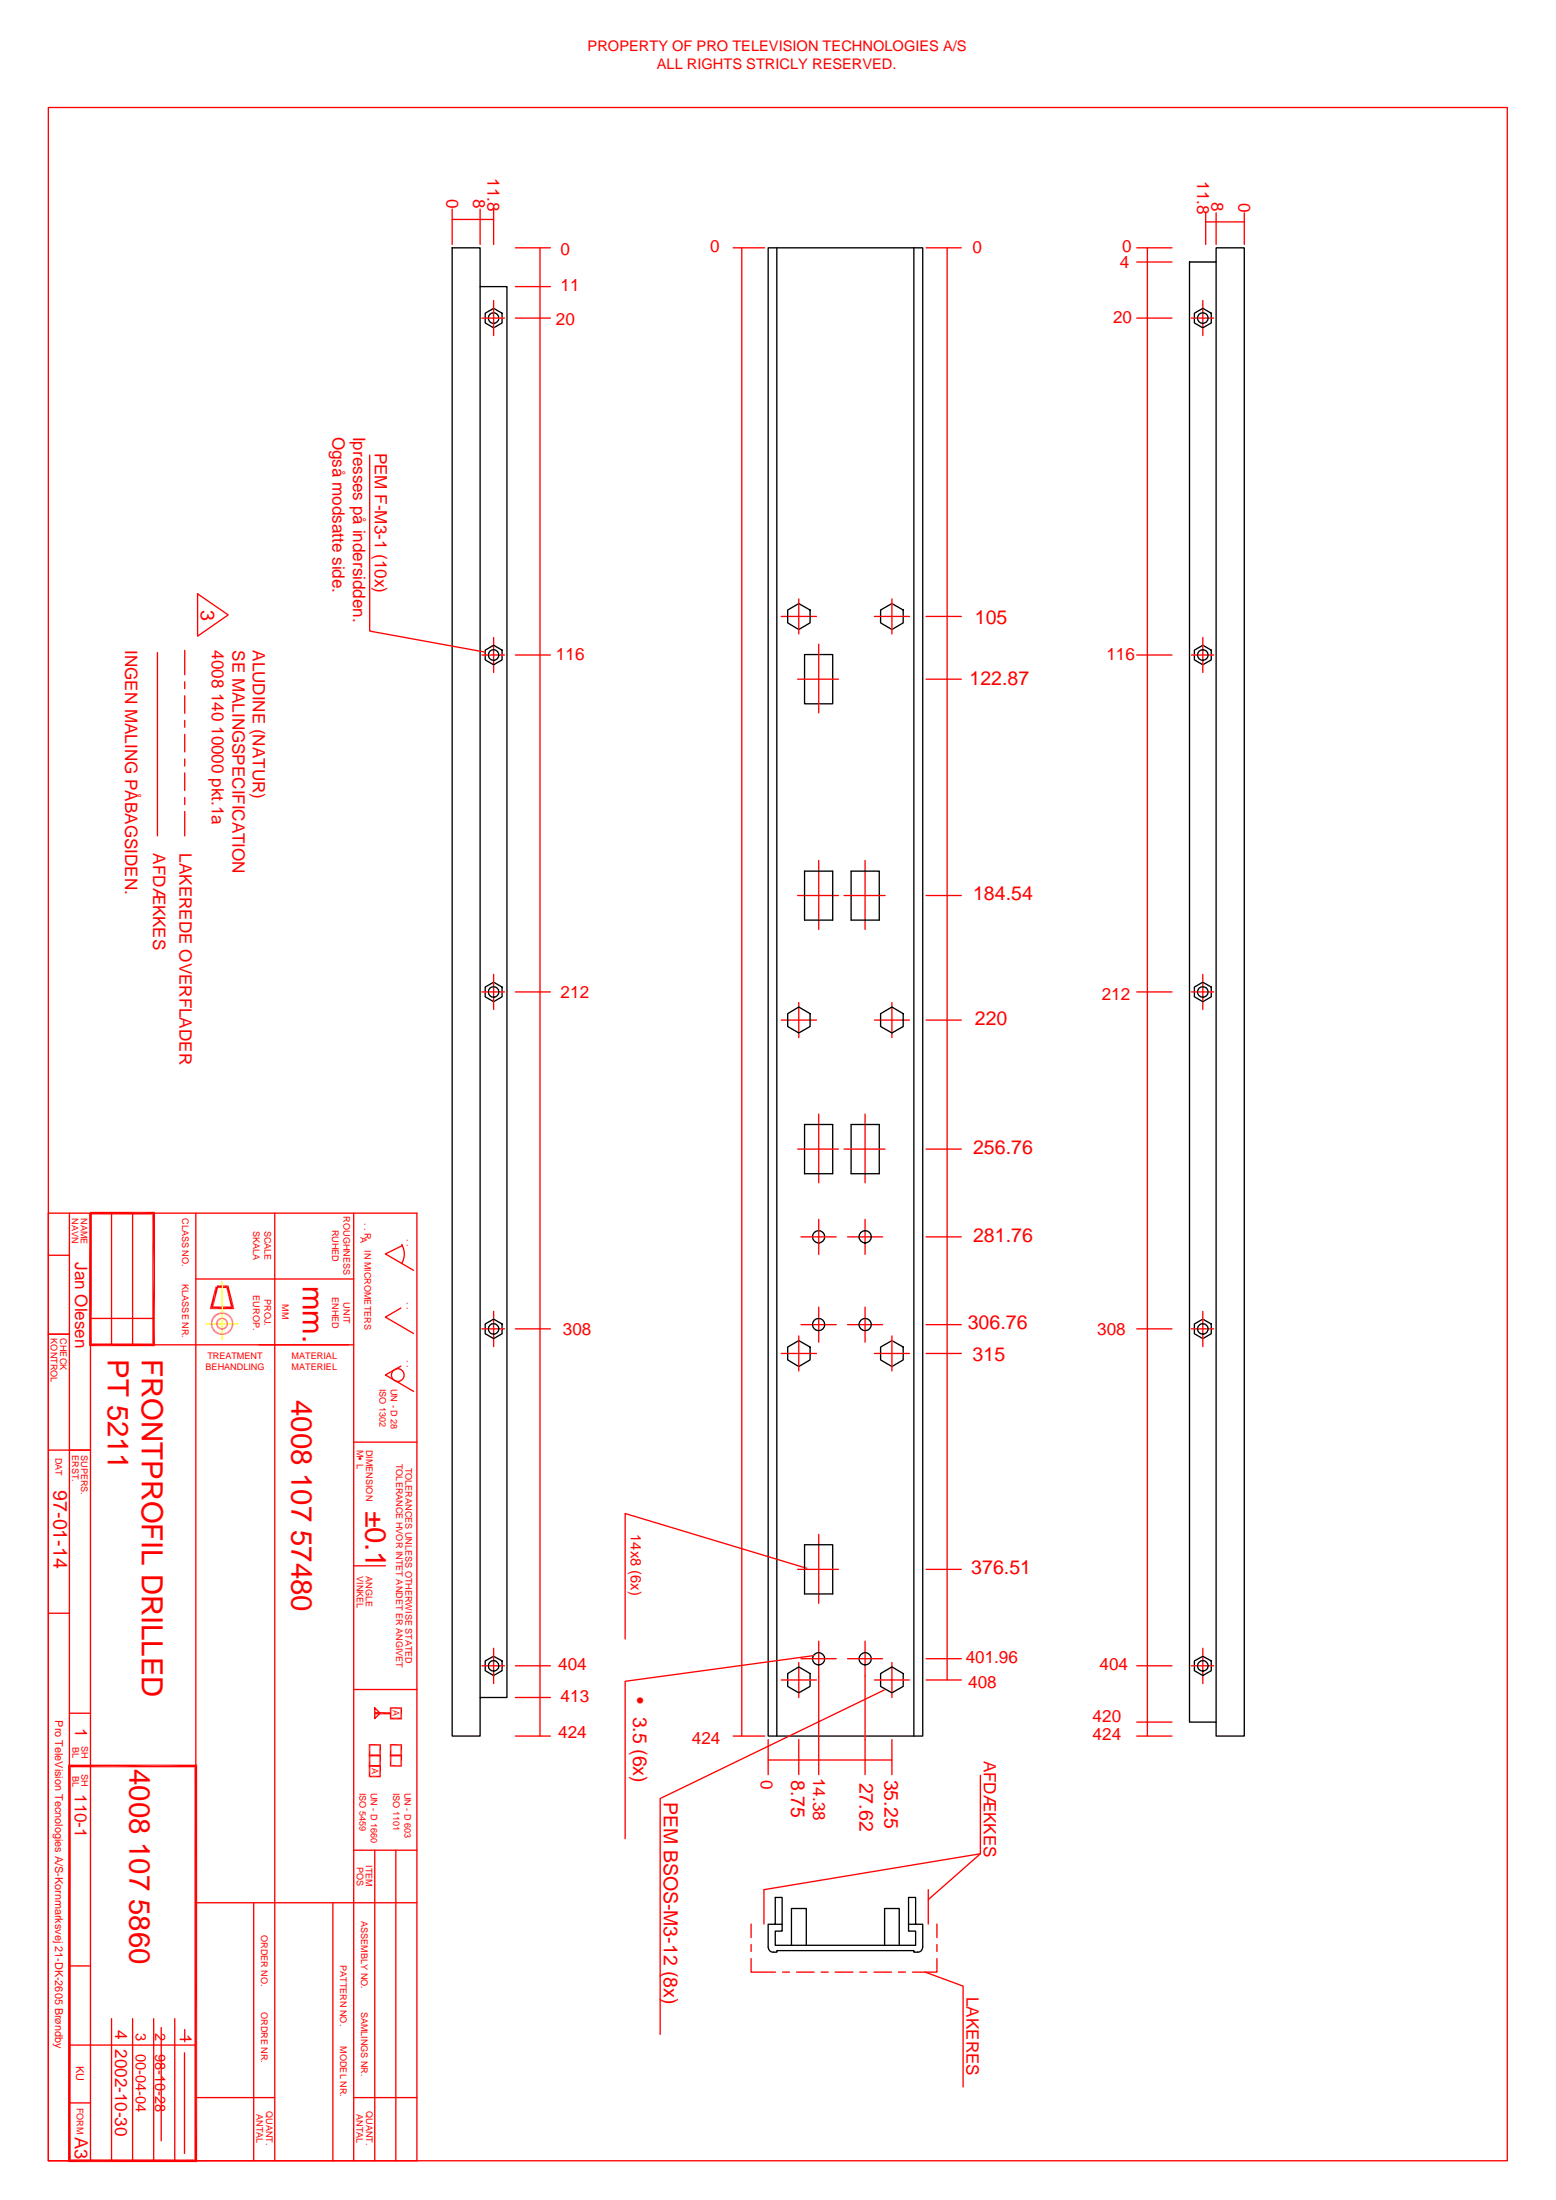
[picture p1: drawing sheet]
<svg xmlns="http://www.w3.org/2000/svg" width="297mm" height="420mm" viewBox="0 0 297 420" stroke-linecap="round" stroke-linejoin="round" font-family="sans-serif">
<g fill="none" stroke="#f00" stroke-width=".25">
<path d="M9.2 231.7v181M37.4 231.7v181M67.5 231.7v181M76.7 237.7a3.7 3.7 0 0 1 0 3.6M76.8 237.9l-3.2 1.6 5.4 3.1M9.2 254.8h4.1M17.3 256.8h50.2M17.3 251.8h12M76.5 249.8l-2.9 1.7 5.4 3.2M13.3 276.9h4M74.9 263.2a1.22 1.22 0 0 1 1-1.8 1.22 1.22 0 0 1 1.1 1.7 1.22 1.22 0 0 1-2 .3M76.5 260.9l-2.9 1.7 5.4 3.1"/>
<path d="M67.5 299h6.1M13.3 390.6h24.1"/>
</g>
<path d="M74.4 328.2h2.4" fill="none" stroke="#f00" stroke-width=".34"/>
<path d="M74.6 326.1v2.3" fill="none" stroke="#f00" stroke-width=".3"/>
<path d="M74.4 326.1l.3 .2v1.7z" fill="#f00"/>
<path d="M74.4 326.2h2.4M74.4 335.3h2.4M74.4 333.2h2.4M74.4 337.2h2.4M74.6 333.1v2.3M76.6 326.1v2.3M76.6 333.1v2.3" fill="none" stroke="#f00" stroke-width=".3"/>
<path d="M76.5 335.4l.3 2-.3-.3z" fill="#f00"/>
<path d="M74.4 335.3h2.4M76.6 335.1v2.3" fill="none" stroke="#f00" stroke-width=".3"/>
<path d="M74.4 335.1l.3 .3v1.7z" fill="#f00"/>
<path d="M70.4 337.2h2.3M74.6 335.1v2.3" fill="none" stroke="#f00" stroke-width=".3"/>
<path d="M72.4 335.4l.3 2-.3-.3z" fill="#f00"/>
<path d="M70.4 335.3h2.3M72.6 335.1v2.3" fill="none" stroke="#f00" stroke-width=".3"/>
<path d="M70.4 335.1l.3 .3v1.7z" fill="#f00"/>
<path d="M70.4 335.3h2.3M70.4 333.2h2.3M70.4 339.3h2.3M70.4 337.2h2.3M70.5 333.1v6.3M72.6 333.1v2.3M72.6 337.1v2.3" fill="none" stroke="#f00" stroke-width=".3"/>
<path d="M71.5 327.2h3.1" fill="none" stroke="#f00" stroke-width=".42"/>
<g fill="none" stroke="#f00" stroke-width=".25">
<path d="M9.2 231.7h70.4v181h-70.4M21.3 231.7v25.1M25.3 231.7v25.1M37.4 244.3h30.1M67.5 275.4h12.1M67.5 322.7h12.1M71.5 326.2l1.1 1-1.1 1zM67.5 353.4h12.1M71.5 353.4v59.3M75.6 353.4v59.3M37.4 363.4h42.2M48.4 363.4v49.3"/>
<path d="M63.5 363.5v49.2M37.4 400.6h15.1M67.5 400.6h12.1"/>
</g>
<g fill="#f00">
<path d="M17 231.7h.5v24.9z"/>
<path d="M17 231.7l.5 24.9-.5 .5z"/>
<path d="M17.5 256.6h11.6l-12.1 .5z"/>
<path d="M17 257.1l12.1-.5 .5 .5z"/>
<path d="M29.1 231.9l.5 25.2-.5-.5z"/>
<path d="M29.6 231.4v25.7l-.5-25.2z"/>
<path d="M17.3 231.9l12.3-.5-.5 .5z"/>
<path d="M17.3 231.4h12.3l-12.3 .5z"/>
<path d="M41.1 245.7l.6 .1-1 3.7z"/>
<path d="M41.1 245.7l-.4 3.8-.7 .5z"/>
<path d="M40 250l.7-.5h3.4z"/>
<path d="M40 250l4.1-.5 .6 .5z"/>
<path d="M43.2 246l1.5 4-.6-.5z"/>
<path d="M43.6 245.5l1.1 4.5-1.5-4z"/>
<path d="M41.4 246l2.2-.5-.4 .5z"/>
<path d="M41.4 245.5h2.2l-2.2 .5z"/>
</g>
<g fill="none" stroke="#ff0" stroke-width=".25">
<path d="M39.4 252.8h.7M40.3 252.8h.2M40.6 252.8h.9M41.7 252.8h.1M42 252.8h.8M42.4 255.2v.6M42.4 244.8v.5M42.4 245.5v.2M42.4 245.8v.9M42.4 246.8v.2M42.4 247.2v.8M42.4 248.2v.2"/>
<path d="M42.4 248.5v.8M42.4 249.5v.2M42.4 249.9v.8M42.4 250.9v.1M42.4 251.2v.9M42.4 252.2v.2M42.4 252.6v.8M42.4 253.5v.2M42.4 253.9v.8M42.4 254.9v.2M43 252.8h.1M43.3 252.8h.9"/>
<path d="M44.3 252.8h.2M44.7 252.8h.7"/>
</g>
<path d="M13.3 231.7v181M9.2 276.9h8.1M9.2 308.1h4.1M13.3 337.3h4" fill="none" stroke="#f00" stroke-width=".25"/>
<g fill="#dd6e6e">
<path d="M42.4 254.7l.6 .2-.6 .1z"/>
<path d="M42.4 254.7l.5-.1 .1 .3z"/>
<path d="M42.9 254.6l.6 .1-.5 .2z"/>
<path d="M42.9 254.6l.4-.2 .2 .3z"/>
<path d="M43.3 254.4l.6-.1-.4 .4z"/>
<path d="M43.3 254.4l.4-.3 .2 .2z"/>
<path d="M43.7 254.1l.6-.2-.4 .4z"/>
<path d="M44 253.7l.3 .2-.6 .2z"/>
<path d="M44 253.7l.5-.3-.2 .5z"/>
<path d="M44.2 253.3l.3 .1-.5 .3z"/>
<path d="M44.6 252.8l-.1 .6-.3-.1z"/>
<path d="M44.3 252.8h.3l-.4 .5z"/>
<path d="M44.5 252.2l.1 .6h-.3z"/>
<path d="M44.2 252.3l.3-.1-.2 .6z"/>
<path d="M44.3 251.7l.2 .5-.3 .1z"/>
<path d="M44 251.9l.3-.2-.1 .6z"/>
<path d="M43.9 251.2l.4 .5-.3 .2z"/>
<path d="M43.9 251.2l.1 .7-.3-.4z"/>
<path d="M43.5 250.9l.4 .3-.2 .3z"/>
<path d="M43.5 250.9l.2 .6-.4-.3z"/>
<path d="M43 250.7l.5 .2-.2 .3z"/>
<path d="M43 250.7l.3 .5-.4-.2z"/>
<path d="M42.4 250.7h.6l-.1 .3z"/>
<path d="M42.4 250.7l.5 .3h-.5z"/>
<path d="M41.8 250.7h.6v.3z"/>
<path d="M41.8 250.7l.6 .3h-.5z"/>
<path d="M41.3 250.9l.5-.2 .1 .3z"/>
<path d="M41.3 250.9l.6 .1-.4 .2z"/>
<path d="M40.9 251.2l.4-.3 .2 .3z"/>
<path d="M40.9 251.2h.6l-.4 .3z"/>
<path d="M40.9 251.2l.2 .3-.6 .2z"/>
<path d="M40.5 251.7l.6-.2-.3 .4z"/>
<path d="M40.5 251.7l.3 .2-.5 .3z"/>
<path d="M40.3 252.2l.5-.3-.2 .4z"/>
<path d="M40.3 252.2l.3 .1-.3 .5z"/>
<path d="M40.6 252.3v.5h-.3z"/>
<path d="M40.3 252.8h.3l-.3 .6z"/>
<path d="M40.6 252.8v.5l-.3 .1z"/>
<path d="M40.3 253.4l.3-.1-.1 .6z"/>
<path d="M40.6 253.3l.2 .4-.3 .2z"/>
<path d="M40.5 253.9l.3-.2 .1 .6z"/>
<path d="M40.8 253.7l.3 .4-.2 .2z"/>
<path d="M40.9 254.3l.2-.2 .2 .6z"/>
<path d="M41.1 254.1l.4 .3-.2 .3z"/>
<path d="M41.5 254.4l.3 .5-.5-.2z"/>
<path d="M41.5 254.4l.4 .2-.1 .3z"/>
<path d="M41.9 254.6l.5 .4-.6-.1z"/>
<path d="M41.9 254.6l.5 .1v.3z"/>
<path d="M42.4 253.7l.4 .2-.4 .1z"/>
<path d="M42.4 253.7l.3-.1 .1 .3z"/>
<path d="M42.7 253.6h.5l-.4 .3z"/>
<path d="M42.7 253.6l.3-.2 .2 .2z"/>
<path d="M43 253.4l.5-.2-.3 .4z"/>
<path d="M43.2 253.1l.3 .1-.5 .2z"/>
<path d="M43.2 253.1l.4-.3-.1 .4z"/>
<path d="M43.3 252.8h.3l-.4 .3z"/>
<path d="M43.5 252.3l.1 .5h-.3z"/>
<path d="M43.2 252.5l.3-.2-.2 .5z"/>
<path d="M43.2 252l.3 .3-.3 .2z"/>
<path d="M43.2 252v.5l-.2-.3z"/>
<path d="M42.8 251.7l.4 .3-.2 .2z"/>
<path d="M42.8 251.7l.2 .5-.3-.2z"/>
<path d="M42.4 251.6l.4 .1-.1 .3z"/>
<path d="M42.4 251.6l.3 .4-.3-.1z"/>
<path d="M42 251.7l.4-.1v.3z"/>
<path d="M42 251.7l.4 .2-.3 .1z"/>
<path d="M41.6 252l.4-.3 .1 .3z"/>
<path d="M41.6 252h.5l-.3 .2z"/>
<path d="M41.6 252l.2 .2-.5 .1z"/>
<path d="M41.3 252.3l.5-.1-.2 .3z"/>
<path d="M41.3 252.3l.3 .2-.4 .3z"/>
<path d="M41.2 252.8l.4-.3-.1 .3z"/>
<path d="M41.2 252.8h.3l-.2 .4z"/>
<path d="M41.5 252.8l.1 .3-.3 .1z"/>
<path d="M41.3 253.2l.3-.1v.5z"/>
<path d="M41.6 253.1l.2 .3-.2 .2z"/>
<path d="M41.6 253.6l.2-.2 .2 .5z"/>
<path d="M41.8 253.4l.3 .2-.1 .3z"/>
<path d="M42.1 253.6l.3 .4-.4-.1z"/>
<path d="M42.1 253.6l.3 .1v.3z"/>
</g>
<path d="M9.2 239.7h4.1M9.2 254.8h4.1M13.3 327.2h4M13.3 375.5h4M21.3 385.5v27.2M25.3 385.5v27.2M29.3 385.5v27.2M33.4 385.5v27.2M13.3 401.6h4" fill="none" stroke="#f00" stroke-width=".25"/>
<g fill="#f00">
<path d="M13.5 412.4h23.6l-24.1 .5z"/>
<path d="M13 412.9l24.1-.5 .5 .5z"/>
<path d="M37.1 337.5l.5 75.4-.5-.5z"/>
<path d="M37.1 337.5l.5-.5v75.9z"/>
<path d="M13.5 337.5l24.1-.5-.5 .5z"/>
<path d="M13 337h24.6l-24.1 .5z"/>
<path d="M13 337l.5 .5v74.9z"/>
<path d="M13 337l.5 75.4-.5 .5z"/>
</g>
<g fill="none" stroke="#f00" stroke-width=".25">
<path d="M9.2 20.5h278.5v392.2h-278.5zM86.3 39.9v6.8M91.7 39.9v6.8M94.2 39.9v6.8M86.3 41.9h7.9M94.2 57.4v6.7M98.4 47.3h6.7M98.4 54.7h6.7M103.1 47.3v284.3M140 47.3h6M141.6 47.3v284.3M176.8 47.3h6.7"/>
<path d="M180.8 47.3v273.5M217 47.3h6.7M217 50h6.7M219 47.3v284.3M229.6 57.4v6.7M230.2 40.6v6.1M230.2 42.4h7.3M232.2 40.6v6.1M237.5 40.6v6.1M92 60.7h4.3M98.4 60.7h6.7M217 60.7h6.7"/>
<path d="M227.4 60.7h4.3M70.6 86.9v33.6l22 4M37.7 113.4l5.9 4-5.9 4.1zM149.1 117.7h6.8M152.5 114.4v6.7M166.9 117.7h6.7M170.3 114.4v6.7M176.8 117.7h6.7M30.1 124.6v35M35.3 124.2v4.7M35.3 130.2v1.3M35.3 132.9v3.3"/>
<path d="M35.3 137.6v1.3M92 125.1h4.3M94.2 121.8v6.6M98.4 125.1h6.7M152.3 129.7h7.8M156.3 123v13.1M176.8 129.7h6.7M217 125.1h6.7M227.4 125.1h4.3M229.6 121.8v6.6M35.3 140.3v3.3M35.3 144.9v1.4"/>
<path d="M35.3 147.6v3.4M35.3 152.3v1.4M35.3 155v4.6M152.3 171h7.8M156.3 164.3v13.2M161.1 171h7.9M165.1 164.3v13.2M176.8 171h6.7M92 189.4h4.3M94.2 186.1v6.7M98.4 189.4h6.7M149.1 194.8h6.8"/>
<path d="M152.5 191.5v6.7M166.9 194.8h6.7M170.3 191.5v6.7M176.8 194.8h6.7M217 189.4h6.7M227.4 189.4h4.3M229.6 186.1v6.7M152.3 219.5h7.8M156.3 212.8v13.1M161.1 219.5h7.9M165.1 212.8v13.1M176.8 219.5h6.7"/>
<path d="M17.3 231.7v181M52.5 231.7v181M152.9 236.2h6.7M156.3 232.9v6.7M161.8 236.2h6.7M165.1 232.9v6.7M176.8 236.2h6.7M92 253.8h4.3M94.2 250.4v6.8M98.4 253.8h6.7M149.1 258.5h6.8M152.5 255.1v6.7"/>
<path d="M152.9 253h6.7M156.3 249.6v6.7M161.8 253h6.7M165.1 249.6v6.7M166.9 258.5h6.7M170.3 255.1v6.7M176.8 253h6.7M176.8 258.5h6.7M217 253.8h6.7M227.4 253.8h4.3M229.6 250.4v6.8M152.3 299.7h7.8"/>
<path d="M154 299.5l-34.7-10.4v23.9M156.3 293v13.2M176.8 299.7h6.7M92 318.1h4.3M94.2 314.8v6.7M98.4 318.1h6.7M152.5 317.5v6.7M152.9 316.8h6.7M155.4 316.2l-36.1 4.9v30.1M156.3 313.4v25.5M161.8 316.8h6.7M165.1 313.4v25.5"/>
<path d="M170.3 317.5v6.7M176.8 316.8h6.7M217 318.1h6.7M227.4 318.1h4.3M229.6 314.8v6.7M98.4 331.6h6.7M98.4 324.2h6.7M140 331.6h6M146.6 332.2v6.7M146.6 336.1h23.7M149.1 320.8h6.8M152.5 332.2v6.7"/>
<path d="M166.9 320.8h6.7M168.8 322.7l-42.8 20.8v45M170.3 332.2v6.7M176.8 320.8h6.7M187.2 339v15l-10 8.8M217 331.6h6.7M217 328.9h6.7M187.2 354l-41.4 6.9v6.6M143.4 374.1v2.5h4.6M143.4 367.5v2.5M143.4 371.3v1.4M149.4 376.6h1.3"/>
<path d="M152.1 376.6h3.3M156.8 376.6h1.3M159.4 376.6h3.4M164.1 376.6h1.4M166.8 376.6h3.4M171.5 376.6h1.3M176.6 376.6l7.3 2.7v19.3M177.2 360.9v6.6M178.9 374.1v2.5h-4.7M178.9 367.5v2.5M178.9 371.3v1.4M30.8 387.2v21.7"/>
<path d="M35.2 392v19.3M35.3 387.6v2.3"/>
</g>
<g fill="none" stroke="#000" stroke-width=".25">
<path d="M86.3 47.3h5.4v7.4h5.1v269.5h-5.1v7.4h-5.4zM91.7 54.7v269.5M92.6 59.8l1.6-.9 1.6 .9v1.9l-1.6 .9-1.6-.9zM146.6 47.3h29.5v284.3h-29.5zM148.3 47.3v284.3M174.5 47.3v284.3M227.1 50h5.1v-2.7h5.3v284.3h-5.3v-2.7h-5.1zM228 59.8l1.6-.9 1.6 .9v1.9l-1.6 .9-1.6-.9zM232.2 50v278.9M150.4 116.5l2.1-1.2 2.1 1.2v2.5l-2.1 1.2-2.1-1.2zM168.1 116.5l2.2-1.2 2.1 1.2v2.5l-2.1 1.2-2.2-1.2zM92.6 124.2l1.6-1 1.6 1v1.8l-1.6 1-1.6-1z"/>
<path d="M153.6 125h5.4v9.4h-5.4zM228 124.2l1.6-1 1.6 1v1.8l-1.6 1-1.6-1zM153.6 166.4h5.4v9.3h-5.4zM162.5 166.4h5.4v9.3h-5.4zM92.6 188.5l1.6-.9 1.6 .9v1.9l-1.6 .9-1.6-.9zM150.4 193.6l2.1-1.3 2.1 1.3v2.4l-2.1 1.3-2.1-1.3zM168.1 193.6l2.2-1.3 2.1 1.3v2.4l-2.1 1.3-2.2-1.3zM228 188.5l1.6-.9 1.6 .9v1.9l-1.6 .9-1.6-.9zM153.6 214.8h5.4v9.4h-5.4zM162.5 214.8h5.4v9.4h-5.4zM92.6 252.9l1.6-1 1.6 1v1.8l-1.6 1-1.6-1zM150.4 257.3l2.1-1.3 2.1 1.3v2.4l-2.1 1.3-2.1-1.3z"/>
<path d="M168.1 257.3l2.2-1.3 2.1 1.3v2.4l-2.1 1.3-2.2-1.3zM228 252.9l1.6-1 1.6 1v1.8l-1.6 1-1.6-1zM153.6 295h5.4v9.4h-5.4zM92.6 317.2l1.6-.9 1.6 .9v1.9l-1.6 .9-1.6-.9zM150.4 319.6l2.1-1.3 2.1 1.3v2.5l-2.1 1.2-2.1-1.2zM168.1 319.6l2.2-1.3 2.1 1.3v2.5l-2.1 1.2-2.2-1.2zM228 317.2l1.6-.9 1.6 .9v1.9l-1.6 .9-1.6-.9zM148 362.4h1.3v6.4h-1.3v2.7h26.8v-2.7h-1.4v-6.4h1.4v5.1h1.3v4.4a.94 .94 0 0 1-1 .9h-.6v-.3h-26.2v.3a1.19 1.19 0 0 1-1.7-.9v-4.4h1.4zM148 367.5h1.3M151.1 371.5v-7h2.8v7M168.9 371.5v-7h2.8v7M173.4 367.5h1.4"/>
<circle cx="94.2" cy="60.8" r="1.01"/>
<circle cx="229.6" cy="60.8" r="1.01"/>
<circle cx="94.2" cy="125.1" r="1.01"/>
<circle cx="229.6" cy="125.1" r="1.01"/>
<circle cx="94.2" cy="189.4" r="1.01"/>
<circle cx="229.6" cy="189.4" r="1.01"/>
<circle cx="156.3" cy="236.2" r="1.18"/>
<circle cx="165.2" cy="236.2" r="1.18"/>
<circle cx="94.2" cy="253.8" r="1"/>
<circle cx="156.3" cy="253" r="1.17"/>
<circle cx="165.2" cy="253" r="1.17"/>
<circle cx="229.6" cy="253.8" r="1"/>
<circle cx="94.2" cy="318.1" r="1"/>
<circle cx="156.3" cy="316.8" r="1.17"/>
<circle cx="165.2" cy="316.8" r="1.17"/>
<circle cx="229.6" cy="318.1" r="1"/>
</g>
<g font-size="5.6" fill="#f00">
<text x="57.8" y="245.6" transform="rotate(90 57.8 245.6)">mm.</text>
<text x="20.6" y="259.6" transform="rotate(90 20.6 259.6)">PT 5211</text>
<text x="27.1" y="259.6" transform="rotate(90 27.1 259.6)">FRONTPROFIL DRILLED</text>
<text x="55.6" y="267.4" transform="rotate(90 55.6 267.4)">4008 107 57480</text>
<text x="69.8" y="288.5" transform="rotate(90 69.8 288.5)">±0.1</text>
<text x="24.7" y="337.9" transform="rotate(90 24.7 337.9)">4008 107 5860</text>
</g>
<g font-size="3.7" fill="#f00">
<text x="38.4" y="116.5" transform="rotate(90 38.4 116.5)">3</text>
<text x="186.1" y="119.1">105</text>
<text x="185.1" y="130.8">122.87</text>
<text x="185.8" y="171.8">184.54</text>
<text x="186.1" y="195.7">220</text>
<text x="185.8" y="220.3">256.76</text>
<text x="185.8" y="237.2">281.76</text>
<text x="184.7" y="253.8">306.76</text>
<text x="185.7" y="259.9">315</text>
<text x="10.2" y="284.6" transform="rotate(90 10.2 284.6)">97-01-14</text>
<text x="185.4" y="300.7">376.51</text>
<text x="120.9" y="324" transform="rotate(90 120.9 324)">• 3.5 (6x)</text>
<text x="151" y="339.9" transform="rotate(90 151 339.9)">8.75</text>
<text x="164.1" y="340.4" transform="rotate(90 164.1 340.4)">27.62</text>
<text x="168.9" y="339.9" transform="rotate(90 168.9 339.9)">35.25</text>
<text x="126.7" y="344.1" transform="rotate(90 126.7 344.1)">PEM BSOS-M3-12 (8x)</text>
</g>
<text font-size="3.5" fill="#b80000" x="14.3" y="408.1" transform="rotate(90 14.3 408.1)">A3</text>
<g font-size="3.3" fill="#f00">
<text x="93.1" y="34.1" transform="rotate(90 93.1 34.1)">11.8</text>
<text x="228.6" y="34.6" transform="rotate(90 228.6 34.6)">11.8</text>
<text x="85.2" y="37.9" transform="rotate(90 85.2 37.9)">0</text>
<text x="90.3" y="38.1" transform="rotate(90 90.3 38.1)">8</text>
<text x="231.3" y="38.5" transform="rotate(90 231.3 38.5)">8</text>
<text x="236.4" y="38.9" transform="rotate(90 236.4 38.9)">0</text>
<text x="107" y="48.6">0</text>
<text x="135.6" y="48.2">0</text>
<text x="185.7" y="48.3">0</text>
<text x="213.8" y="51.2">4</text>
<text x="214.2" y="48.2">0</text>
<text x="107" y="55.6">11</text>
<text x="106.1" y="62.1">20</text>
<text x="212.5" y="61.6">20</text>
<text x="63.5" y="83.4" transform="rotate(90 63.5 83.4)">Også modsatte side.</text>
<text x="67.4" y="83.4" transform="rotate(90 67.4 83.4)">Ipresses på indersidden.</text>
<text x="71.6" y="86.4" transform="rotate(90 71.6 86.4)">PEM F-M3-1 (10x)</text>
<text x="23.9" y="124.2" transform="rotate(90 23.9 124.2)">INGEN MALING PÅBAGSIDEN.</text>
<text x="40.4" y="124.2" transform="rotate(90 40.4 124.2)">4008 140 10000 pkt.1a</text>
<text x="44.4" y="124.2" transform="rotate(90 44.4 124.2)">SE MALINGSPECIFICATION</text>
<text x="48.3" y="124.2" transform="rotate(90 48.3 124.2)">ALUDINE (NATUR)</text>
<text x="106.1" y="126.1">116</text>
<text x="211.2" y="126">116</text>
<text x="29.2" y="163" transform="rotate(90 29.2 163)">AFDÆKKES</text>
<text x="34.3" y="163" transform="rotate(90 34.3 163)">LAKEREDE OVERFLADER</text>
<text x="107" y="190.5">212</text>
<text x="210.3" y="190.9">212</text>
<text x="14.4" y="241" transform="rotate(90 14.4 241)">Jan Olesen</text>
<text x="107.4" y="255">308</text>
<text x="209.5" y="254.9">308</text>
<text x="184.4" y="317.5">401.96</text>
<text x="106.6" y="319">404</text>
<text x="184.8" y="322.3">408</text>
<text x="209.9" y="318.9">404</text>
<text x="14.4" y="330" transform="rotate(90 14.4 330)">1</text>
<text x="107" y="325.1">413</text>
<text x="208.6" y="328.9">420</text>
<text x="106.6" y="332">424</text>
<text x="132.1" y="333.1">424</text>
<text x="208.6" y="332.4">424</text>
<text x="145.2" y="339.9" transform="rotate(90 145.2 339.9)">0</text>
<text x="155.2" y="339.6" transform="rotate(90 155.2 339.6)">14.38</text>
<text x="187.8" y="336.3" transform="rotate(90 187.8 336.3)">AFDÆKKES</text>
<text x="14.3" y="342.6" transform="rotate(90 14.3 342.6)">110-1</text>
<text x="184.5" y="381.4" transform="rotate(90 184.5 381.4)">LAKERES</text>
<text x="22" y="387.7" transform="rotate(90 22 387.7)">4 2002-10-30</text>
<text x="34.3" y="388.5" transform="rotate(90 34.3 388.5)">1</text>
</g>
<g font-size="2.8" fill="#f00">
<text x="112.2" y="9.7">PROPERTY OF PRO TELEVISION TECHNOLOGIES A/S</text>
<text x="125.4" y="13.2">ALL RIGHTS STRICLY RESERVED.</text>
<text x="120.4" y="293" transform="rotate(90 120.4 293)">14x8 (6x)</text>
<text x="26" y="388.3" transform="rotate(90 26 388.3)">3</text>
<text x="29.6" y="388.3" transform="rotate(90 29.6 388.3)">2</text>
<text x="26" y="392.3" transform="rotate(90 26 392.3)">00-04-04</text>
<text x="29.6" y="392.3" transform="rotate(90 29.6 392.3)">98-10-28</text>
</g>
<g font-size="2.1" fill="#f00">
<text x="10.5" y="328.5" transform="rotate(90 10.5 328.5)">Pro TeleVision Tecnologies A/S-Kornmarksvej 21-DK-2605 Brøndby</text>
<text x="14.6" y="394.6" transform="rotate(90 14.6 394.6)">KU</text>
</g>
<g font-size="1.7" fill="#f00">
<text x="13.7" y="232.7" transform="rotate(90 13.7 232.7)">NAVN</text>
<text x="15.5" y="232.7" transform="rotate(90 15.5 232.7)">NAME</text>
<text x="34.8" y="232.6" transform="rotate(90 34.8 232.6)">CLASS NO.</text>
<text x="65.6" y="232.3" transform="rotate(90 65.6 232.3)">ROUGHNESS</text>
<text x="69.6" y="233.6" transform="rotate(90 69.6 233.6)">. . R</text>
<text x="48.3" y="235.1" transform="rotate(90 48.3 235.1)">SKALA</text>
<text x="50.5" y="235" transform="rotate(90 50.5 235)">SCALE</text>
<text x="63.4" y="234.9" transform="rotate(90 63.4 234.9)">RUHED</text>
<text x="68.8" y="236.3" transform="rotate(90 68.8 236.3)">A</text>
<text x="69.6" y="238.7" transform="rotate(90 69.6 238.7)">IN MICROMETERS</text>
<text x="77.6" y="236.7" transform="rotate(90 77.6 236.7)">. .</text>
<text x="34.8" y="245.3" transform="rotate(90 34.8 245.3)">KLASSE NR.</text>
<text x="48.3" y="247.4" transform="rotate(90 48.3 247.4)">EUROP.</text>
<text x="50.5" y="248.2" transform="rotate(90 50.5 248.2)">PROJ.</text>
<text x="53.9" y="249" transform="rotate(90 53.9 249)">MM</text>
<text x="63.4" y="247.7" transform="rotate(90 63.4 247.7)">ENHED</text>
<text x="65.6" y="248.8" transform="rotate(90 65.6 248.8)">UNIT</text>
<text x="77.6" y="248.8" transform="rotate(90 77.6 248.8)">. .</text>
<text x="9.7" y="255.6" transform="rotate(90 9.7 255.6)">KONTROL</text>
<text x="11.5" y="255.6" transform="rotate(90 11.5 255.6)">CHECK</text>
<text x="39.2" y="261.7">BEHANDLING</text>
<text x="39.6" y="259.5">TREATMENT</text>
<text x="55.7" y="259.5">MATERIAL</text>
<text x="55.7" y="261.7">MATERIEL</text>
<text x="77.6" y="259.8" transform="rotate(90 77.6 259.8)">. .</text>
<text x="72.5" y="265.3" transform="rotate(90 72.5 265.3)">ISO 1302</text>
<text x="74.6" y="265.3" transform="rotate(90 74.6 265.3)">UN - D 28</text>
<text x="10.6" y="278.4" transform="rotate(90 10.6 278.4)">DAT</text>
<text x="13.8" y="277.9" transform="rotate(90 13.8 277.9)">ERST.</text>
<text x="15.5" y="277.9" transform="rotate(90 15.5 277.9)">SUPERS.</text>
<text x="68.1" y="276.9" transform="rotate(90 68.1 276.9)">M•L</text>
<text x="69.9" y="276.9" transform="rotate(90 69.9 276.9)">DIMENSION</text>
<text x="75.6" y="279.6" transform="rotate(90 75.6 279.6)">TOLERANCE HVOR INTET ANDET ER ANGIVET</text>
<text x="77.4" y="280.3" transform="rotate(90 77.4 280.3)">TOLERANCES UNLESS OTHERWISE STATED</text>
<text x="68.1" y="301" transform="rotate(90 68.1 301)">VINKEL</text>
<text x="69.8" y="301" transform="rotate(90 69.8 301)">ANGLE</text>
<text x="75" y="326.6" transform="rotate(90 75 326.6)">A</text>
<text x="13.8" y="333.7" transform="rotate(90 13.8 333.7)">BL</text>
<text x="15.6" y="333.4" transform="rotate(90 15.6 333.4)">SH</text>
<text x="13.8" y="339.1" transform="rotate(90 13.8 339.1)">BL</text>
<text x="15.6" y="338.8" transform="rotate(90 15.6 338.8)">SH</text>
<text x="71" y="337.7" transform="rotate(90 71 337.7)">A</text>
<text x="68.6" y="342.3" transform="rotate(90 68.6 342.3)">ISO 5459</text>
<text x="70.8" y="342.3" transform="rotate(90 70.8 342.3)">UN - D 1660</text>
<text x="75.1" y="342.3" transform="rotate(90 75.1 342.3)">ISO 1101</text>
<text x="77.2" y="342.3" transform="rotate(90 77.2 342.3)">UN - D 603</text>
<text x="68.1" y="356.5" transform="rotate(90 68.1 356.5)">POS</text>
<text x="69.8" y="356.2" transform="rotate(90 69.8 356.2)">ITEM</text>
<text x="49.9" y="369.6" transform="rotate(90 49.9 369.6)">ORDER NO.</text>
<text x="69" y="366.9" transform="rotate(90 69 366.9)">ASSEMBLY NO.</text>
<text x="64.9" y="375.3" transform="rotate(90 64.9 375.3)">PATTERN NO.</text>
<text x="49.9" y="384.2" transform="rotate(90 49.9 384.2)">ORDRE NR.</text>
<text x="69" y="384.2" transform="rotate(90 69 384.2)">SAMLINGS NR.</text>
<text x="64.9" y="390.8" transform="rotate(90 64.9 390.8)">MODEL NR.</text>
<text x="14.6" y="402.5" transform="rotate(90 14.6 402.5)">FORM</text>
<text x="49" y="403.8" transform="rotate(90 49 403.8)">ANTAL</text>
<text x="50.8" y="403.2" transform="rotate(90 50.8 403.2)">QUANT.</text>
<text x="68.1" y="403.8" transform="rotate(90 68.1 403.8)">ANTAL</text>
<text x="69.9" y="403.2" transform="rotate(90 69.9 403.2)">QUANT.</text>
</g>
</svg>
